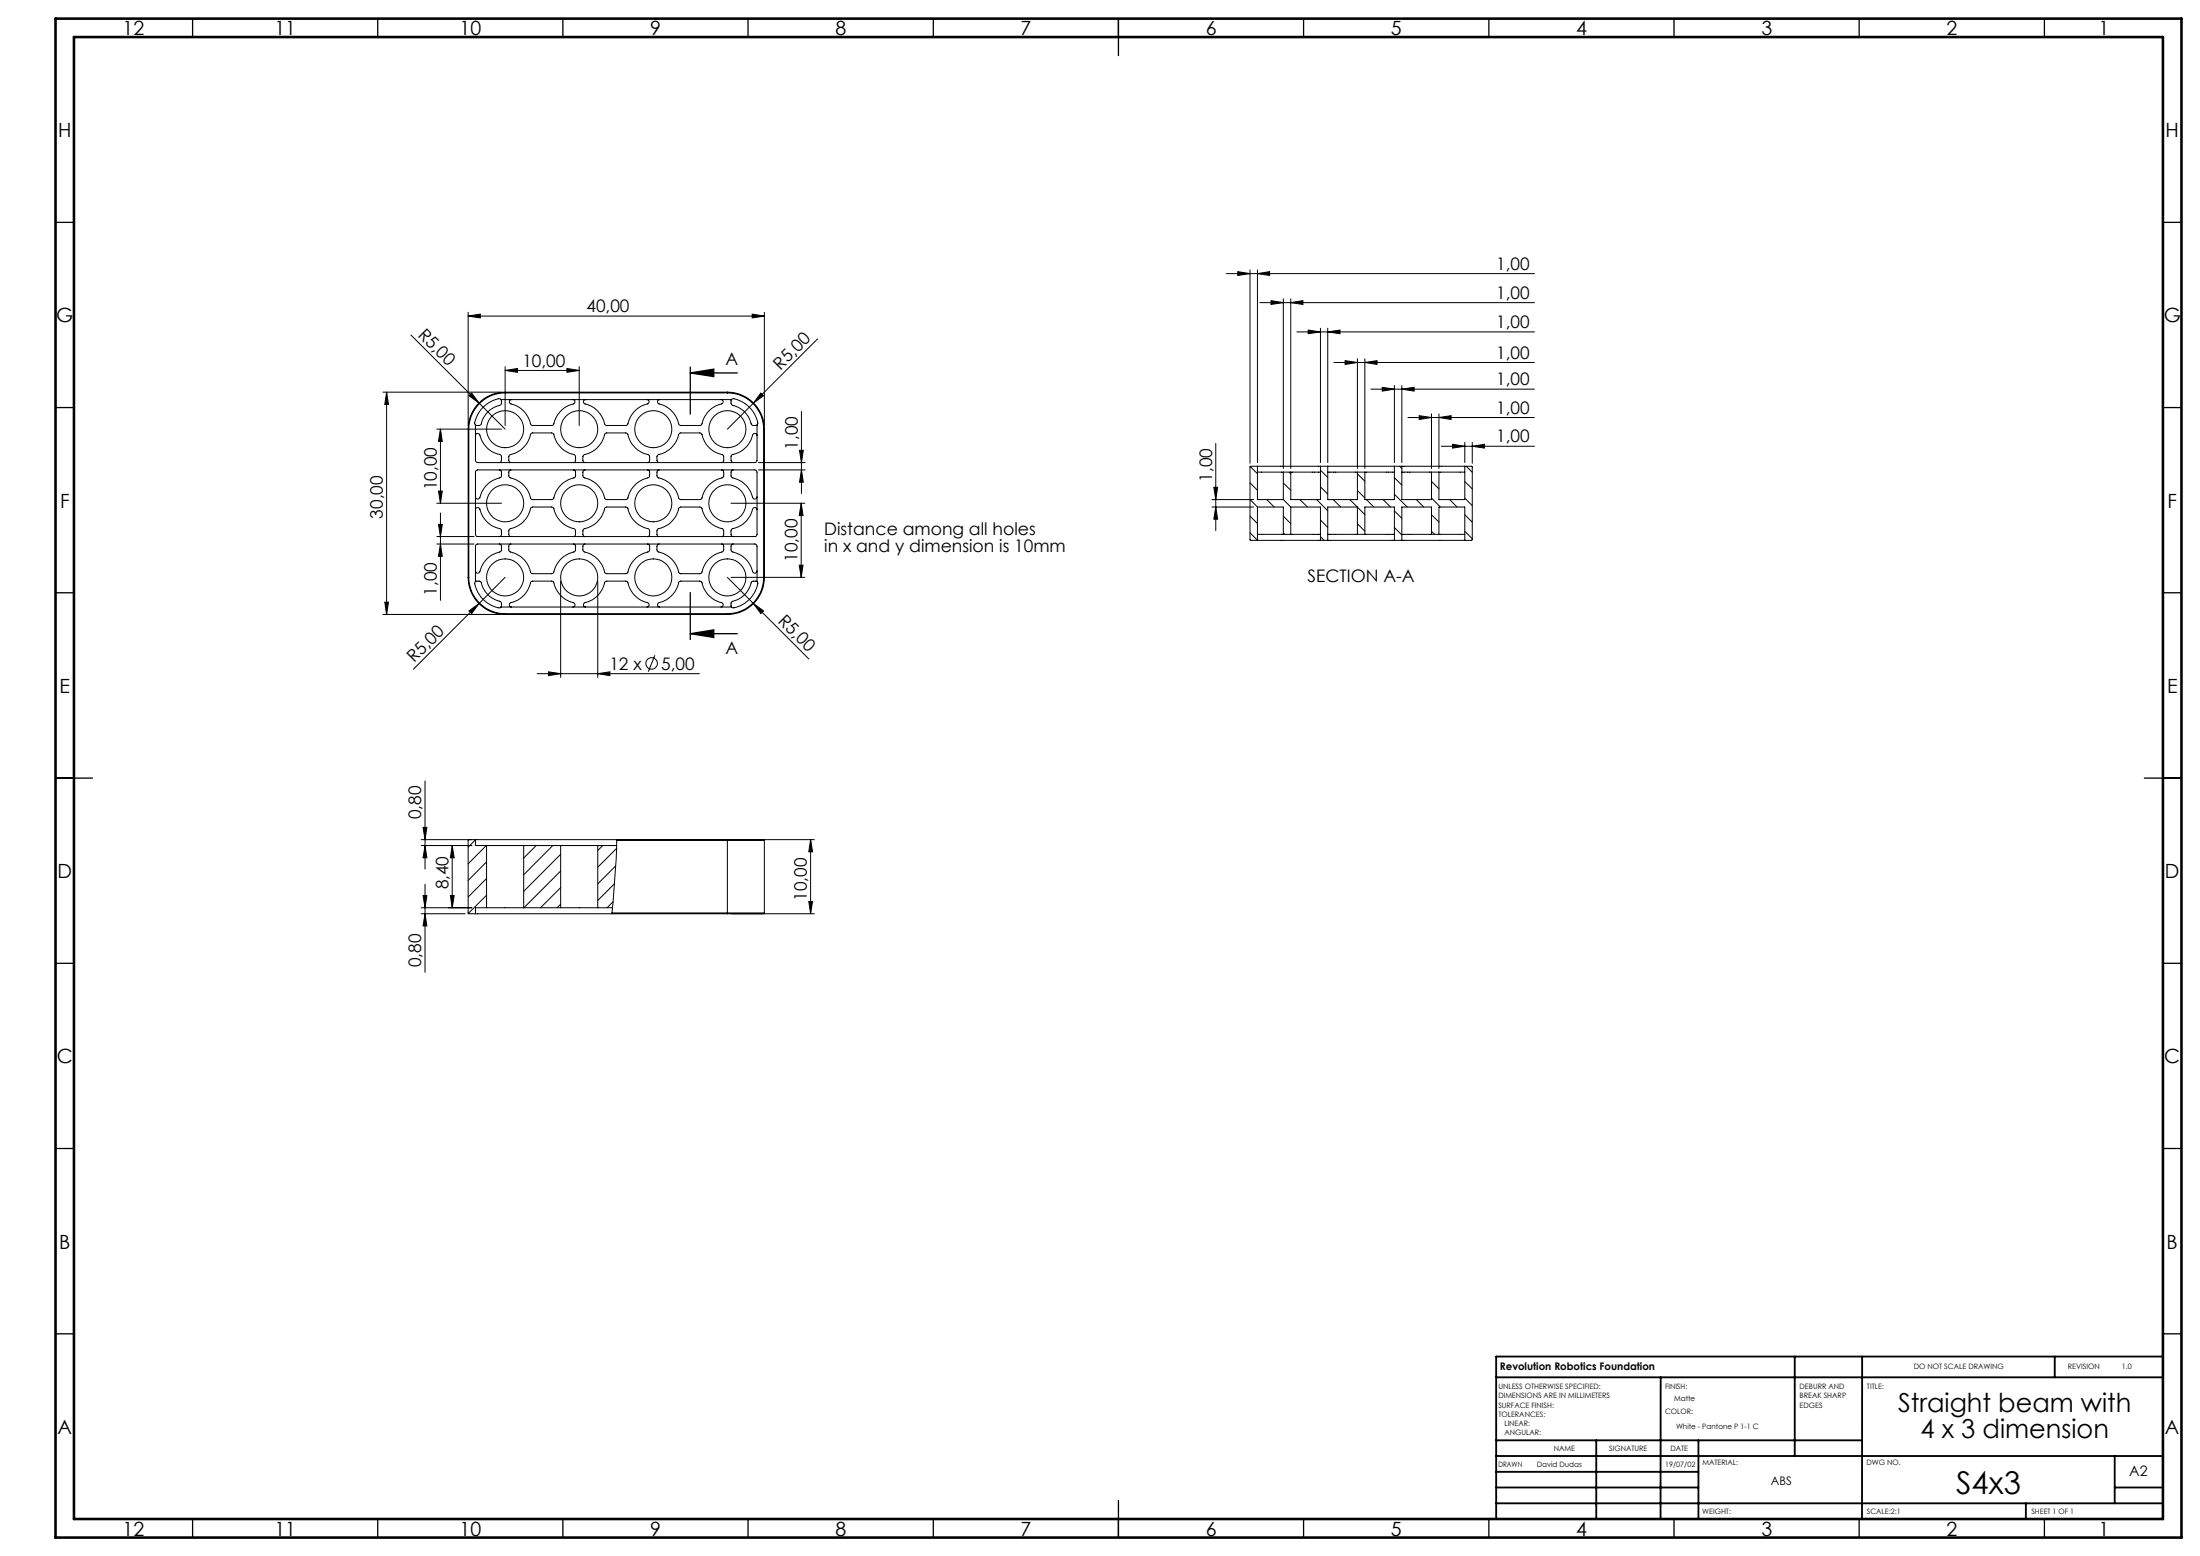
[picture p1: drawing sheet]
<svg xmlns="http://www.w3.org/2000/svg" width="594mm" height="420mm" viewBox="0 0 594 420" stroke-linecap="round" stroke-linejoin="round" font-family="sans-serif">
<g fill="none" stroke="#000" stroke-width=".27">
<path d="M331.2 73.9h83.1M334.2 73.3l3.3 .6-3.3 .4zM337.5 72.9v52.1M339.5 73.9l3.3-.6v1zM339.5 72.9v52M110.9 90.4l25.5 25.4M126.4 85.3l3.3-.5v1zM126.4 84.3v30.5M126.4 85.3h80M136.4 100l3.3-.5v1zM136.4 99v15.8M136.4 100h20"/>
<path d="M153.1 99.5l3.3 .5-3.3 .5zM156.4 99v15.8M203.1 84.8l3.3 .5-3.3 .5zM206.4 84.3v30.5M220.7 91.5l-24.3 24.3M340.1 81.7h74.2M343.2 81.2l3.3 .5-3.3 .5zM346.5 80.7v45.8M348.5 81.7l3.3-.5v1zM348.5 80.7v45.8M350.2 89.6h64.1M353.2 89.1l3.3 .5-3.3 .5z"/>
<path d="M356.5 88.6v36.3M358.5 89.6l3.3-.5v1zM358.5 88.6v36.3M360.2 97.8h54.1M363.2 97.3l3.3 .5-3.3 .6zM366.5 96.9v29.6M368.5 97.8l3.3-.5v1.1zM368.5 96.9v29.6M103.4 105.9h32M104.4 105.9v60M104.4 105.9l.5 3.3h-1zM117.9 115.8h17.5"/>
<path d="M118.9 115.8v20M118.9 115.8l.5 3.4h-1zM126.4 115.8h.2M126.4 115.8v40M126.6 115.8v40M126.6 106.8l.8-.7 1.9 2.7zM128.4 114.7v9.6l.2 .4 .4 .2h74.8l.4-.2 .2-.4v-9.6M128.4 117.6a.61 .61 0 0 1 .5-.6 .61 .61 0 0 1 .7 .5 7.4 7.4 0 0 0 5.7 5.4l.1 1.4-.2 .4-.4 .2M135.3 107.9l-.2-.2a7.8 7.8 0 0 0-6.9 6.8l.2 .2M135.3 107.9l.1 .3-.1 1a7.4 7.4 0 0 0-5.5 5.5h-1.4M135.3 107.9h62.2M136.4 106.1a9.8 9.8 0 0 0-9.8 9.7"/>
<path d="M136.4 105.9a10 10 0 0 0-10 9.9M136.4 105.9v.2M136.4 105.9h60M136.4 106.1h60M138.1 107.9a.59 .59 0 0 0-.6 .5 .59 .59 0 0 0 .5 .6 7.7 7.7 0 0 1 5.4 5.7l.3 .1 5.6-.1a7.7 7.7 0 0 1 5.7-5.7l.3-.6-.3-.4-.3-.1M158.1 107.9a.59 .59 0 0 0-.6 .5 .59 .59 0 0 0 .5 .6 7.7 7.7 0 0 1 5.4 5.7l.3 .1 5.6-.1a7.7 7.7 0 0 1 5.7-5.7l.3-.6-.3-.4-.3-.1M178.1 107.9a.59 .59 0 0 0-.6 .5 .59 .59 0 0 0 .5 .6 7.7 7.7 0 0 1 5.4 5.7l.3 .1 5.6-.1a7.7 7.7 0 0 1 5.7-5.7l.3-.6-.2-.4-.4-.1M196.4 106.1a9.8 9.8 0 0 1 9.8 9.7M196.4 105.9v.2M196.4 105.9a10 10 0 0 1 10 9.9M197.5 107.9l.2-.2a7.8 7.8 0 0 1 6.8 6.8l-.1 .2M197.5 107.9l-.1 .2 .1 1.1a7.4 7.4 0 0 1 5.5 5.5h1.4"/>
<path d="M204.4 117.6a.61 .61 0 0 0-.5-.6 .61 .61 0 0 0-.7 .5 7.4 7.4 0 0 1-5.7 5.4l-.1 1.4 .2 .4 .4 .2M205.4 106.1l.8 .7-2.8 2zM206.2 115.8h.2M206.2 115.8v40M206.4 115.8v40M216.4 111.1v22.1M328.3 119.7v23.5M370.1 105h44.2M373.2 104.5l3.3 .5-3.3 .6zM376.5 104.1v20.8M378.5 105l3.3-.5v1.1zM378.5 104.1v20.8"/>
<path d="M380.2 112.7h34.1M383.2 112.2l3.3 .5-3.3 .5zM386.5 111.7v14.8M388.5 112.7l3.3-.5v1zM388.5 111.7v14.8M392.2 119.9l3.3 .6-3.3 .4zM395.5 119.4v5.5M397.5 119.4v5.6M117.9 135.8h17.5M118.4 132.6h1l-.5 3.2zM118.9 138.5v23.5M128.4 137.6a.61 .61 0 0 1 .5-.6 .61 .61 0 0 1 .7 .5 7.4 7.4 0 0 0 5.7 5.4l.1 1.3-.1 .4-.5 .2"/>
<path d="M128.6 127l.4-.2h74.8l.4 .2 .2 .4v16.8l-.1 .4-.4 .2h-75l-.4-.2-.1-.4v-16.8zM134.8 126.8l.4 .2 .2 .4v1l-.3 .5a7.3 7.3 0 0 0-5.6 5.6l-.6 .2-.3-.2-.2-.4M138 126.8l-.5 .2-.1 .4v1l.2 .5a7.8 7.8 0 0 1 5.8 5.8l.3 .1 5.6-.1a7.8 7.8 0 0 1 5.9-5.8l.2-.5v-1l-.2-.4-.4-.2M138 124.9l-.5-.2-.1-.4 .1-1.4a7.8 7.8 0 0 0 5.9-5.9l.3-.1 5.6 .1a7.9 7.9 0 0 0 6 5.9l.1 1.4-.2 .4-.4 .2M158 126.8l-.4 .2-.2 .4v1l.2 .5a7.8 7.8 0 0 1 5.8 5.8l.3 .1 5.6-.1a7.8 7.8 0 0 1 5.9-5.8l.2-.5v-1l-.2-.4-.4-.2M158 124.9l-.4-.2-.2-.4 .1-1.4a7.8 7.8 0 0 0 5.9-5.9l.3-.1 5.6 .1a7.9 7.9 0 0 0 6 5.9l.1 1.4-.2 .4-.4 .2M178 126.8l-.4 .2-.2 .4v1l.2 .5a7.8 7.8 0 0 1 5.8 5.8l.3 .1 5.6-.1a7.6 7.6 0 0 1 5.9-5.8l.2-.5v-1l-.2-.4-.4-.2M178 124.9l-.4-.2-.2-.4 .1-1.4a7.8 7.8 0 0 0 5.9-5.9l.3-.1 5.6 .1a7.8 7.8 0 0 0 6 5.9l.1 1.4-.2 .4-.4 .2M197.4 135.8h19.9M198 126.8l-.4 .2-.2 .4v1.1l.3 .4a7.4 7.4 0 0 1 5.6 5.6l.6 .2 .3-.2 .2-.4M204.4 137.6a.61 .61 0 0 0-.6-.6 .61 .61 0 0 0-.6 .5 7.4 7.4 0 0 1-5.7 5.4l-.1 1.3 .2 .5 .4 .1M204.8 124.9h12.6"/>
<path d="M204.8 126.8h12.6M215.9 121.5h1l-.5 3.4zM216.3 135.8l.5 3.4h-1zM216.3 135.8v20M216.4 126.8l.5 3.4h-1zM327.2 134.8h11.3M327.2 136.9h11.3M327.7 131.5h1.1l-.5 3.3zM328.3 136.9l.5 3.2h-1.1zM337.5 139.3l2 2M337.5 134.8l2 2.1M337.5 130.3l2 2"/>
<path d="M337.6 125.9l1.9 2M339.5 125.9l-2 .1v19.7l2 .2M339.5 127.4h7M339.5 125.9h17M339.5 125.9v8.9h7M339.5 136.9v9M339.5 136.9h7v7.3M342 134.8l2 2.1M346.5 127.4v7.4M346.5 139.3l2 2M346.5 134.8l2 2.1M346.5 130.4l2 1.9"/>
<path d="M346.5 127.4h2M348.1 127.4l.4 .5M348.5 127.4h8M348.5 136.9h8v9M348.5 136.9v7.3M351 134.8l2 2.1M355.5 134.8l3 3.1M356.5 125.9v8.9h-8v-7.4M356.5 125.9h22M356.5 131.4l2 2M356.5 126.9l2 2M358.5 127.4h8"/>
<path d="M358.5 125.9v8.9h8v-7.4M360 134.8l2 2.1M364.5 134.8l4 4.1M366.5 132.4l2 2M366.5 127.9l2 2M366.5 127.4h2M368.5 127.4h8M368.9 134.8l2 2.1M373.5 134.8l1.9 2.1M376.5 137.9l2 2M376.5 133.4l3.4 3.5M376.5 128.9l2 2"/>
<path d="M376.5 125.9v8.9h-8v-7.4M377.9 125.9l.6 .6M378.5 127.4h8M378.5 125.9h17M378.5 125.9v8.9h8v-7.4M382.4 134.8l2 2.1M386.5 138.9l2 2M386.5 134.4l2.4 2.5M386.5 129.9l2 2.1M388.5 127.4h7M388.5 127.4h-2M389.1 120.5h25.2"/>
<path d="M391.4 134.8l2 2.1M395.5 138.9l2 2.1M395.5 134.5l2 2M395.5 130l2 2M395.5 125.9l2 .1v19.7l-.2 .2h-1.8M395.5 125.9v8.9h-7v-7.4M395.9 125.9l1.6 1.6M397.5 120.5l3.3-.6v1zM117.9 144.8h10.1M117.9 146.8h10.1M118.4 141.6h1l-.5 3.2zM118.9 146.8l.5 3.4h-1z"/>
<path d="M126.4 155.8a10 10 0 0 0 10 10.1M126.4 155.8h.2M126.6 155.8a9.8 9.8 0 0 0 9.8 9.8M128.4 157v-9.6l.5-.6h75l.5 .6v9.6M128.4 157l-.2 .2a7.8 7.8 0 0 0 6.9 6.8l.2-.2M128.4 157h1.4a7.4 7.4 0 0 0 5.5 5.5l.1 .4-.1 .9M134.8 146.8l.4 .2 .2 .4-.1 1.4a7.7 7.7 0 0 0-5.8 5.7l-.6 .2-.5-.6M136.4 155.8l-7.1 7.1M138 146.8l-.5 .2-.1 .4 .1 1.4a7.9 7.9 0 0 1 5.9 5.9l.3 .2 5.6-.2a7.9 7.9 0 0 1 6-5.9l.1-1.4-.2-.4-.4-.2M138 144.8l-.5-.2-.1-.4 .1-1.3a7.7 7.7 0 0 0 5.9-5.9h5.9a7.9 7.9 0 0 0 6 5.9l.1 1.3-.1 .4-.5 .2M151.4 156.9v26M158 146.8l-.4 .2-.2 .4 .1 1.4a7.9 7.9 0 0 1 5.9 5.9l.3 .2 5.6-.2a7.9 7.9 0 0 1 6-5.9l.1-1.4-.2-.4-.4-.2"/>
<path d="M158 144.8l-.5-.2-.1-.4 .1-1.3a7.7 7.7 0 0 0 5.9-5.9h5.9a7.9 7.9 0 0 0 6 5.9l.1 1.3-.1 .4-.5 .2M161.4 156.9v26M178 146.8l-.4 .2-.2 .4 .1 1.4a7.9 7.9 0 0 1 5.9 5.9l.3 .2 5.6-.2a7.7 7.7 0 0 1 6-5.9l.1-1.4-.2-.4-.4-.2M178 144.8l-.4-.1-.2-.5 .1-1.3a7.7 7.7 0 0 0 5.9-5.9h5.9a7.7 7.7 0 0 0 6 5.9l.1 1.3-.3 .6h-.3M196.4 155.8l7 7.1M197.4 155.8h19.9M198 146.8l-.4 .2-.2 .4 .1 1.4a7.7 7.7 0 0 1 5.8 5.7l.6 .2 .5-.6M204.4 157l.1 .2a7.8 7.8 0 0 1-6.8 6.8l-.2-.2M204.4 157h-1.4a7.4 7.4 0 0 1-5.5 5.5l-.1 .3 .1 1M206.2 155.8a9.8 9.8 0 0 1-9.8 9.8M206.2 155.8h.2M206.4 155.8a10 10 0 0 1-10 10.1"/>
<path d="M215.8 152.6h1l-.5 3.2zM337.5 143.8l2 2M339.5 144.2h7M339.5 145.9h17M346.5 143.8l.4 .4M346.5 144.2h2M348.5 144.2h8M356.5 145.9h2M356.5 144.8l1 1.1M356.5 140.4l2 2M358.5 144.2h8M358.5 145.9h18"/>
<path d="M366.5 141.4l2 2M366.5 144.2v-7.3h-8v9M366.5 144.2h2M368.5 144.2h8M368.5 144.2v-7.3h8v9M376.5 142.4l2 2M376.5 145.9h2M378.5 144.2h8M378.5 145.9h17M386.5 143.4l.9 .8M386.5 144.2v-7.3h-8v9M386.5 144.2h2"/>
<path d="M388.5 144.2h7M388.5 144.2v-7.3h7v9M395.5 143.4l2 2M103.4 165.9h32M103.9 162.5h1l-.5 3.4zM126.6 164.9l2.7-2-1.9 2.7zM129.3 162.9l-17.7 17.7M135.3 163.8h62.2M136.4 165.6v.3M136.4 165.9h60M136.4 165.6h60M138.1 163.8a.61 .61 0 0 1-.6-.5 .61 .61 0 0 1 .5-.7 7.5 7.5 0 0 0 5.4-5.6h5.9a7.7 7.7 0 0 0 5.7 5.8l.3 .5-.3 .4-.3 .1"/>
<path d="M158.1 163.8a.61 .61 0 0 1-.6-.5 .61 .61 0 0 1 .5-.7 7.5 7.5 0 0 0 5.4-5.6h5.9a7.7 7.7 0 0 0 5.7 5.8l.3 .5-.3 .4-.3 .1M176.8 176.9l-1.8 4.4M178.1 163.8a.61 .61 0 0 1-.6-.5 .61 .61 0 0 1 .5-.7 7.5 7.5 0 0 0 5.4-5.6h5.9a7.7 7.7 0 0 0 5.7 5.8l.3 .5-.2 .4-.4 .1M196.4 165.6v.3M203.4 162.9l2.8 2-.8 .7zM203.4 162.9l15 15M145 181.8h43.8M148.1 181.3l3.3 .5-3.3 .6zM161.4 181.8l3.3-.5v1.1zM114.8 210.8v23.8M113.7 226.6h14.7M113.7 228.2h13.7"/>
<path d="M114.2 223.3h1.1l-.5 3.3zM114.8 238.7v23.7M114.8 228.2l.5 3.3h-1.1zM122.1 228.2v16.8M122.1 228.2l.5 3.3h-1zM126.6 226.6l-.2 .1v19.8l2 .1M128.4 226.7l-2 2M128.4 226.6h68M128.4 226.6v1.6h3M131.3 228.2l-4.9 5M131.4 232.6l-5 5M131.4 237.1l-5 5"/>
<path d="M131.4 228.2h10M131.4 228.2v16.8M141.4 228.2h10M141.4 228.2v16.8M144.8 228.2l-3.4 3.4M149.3 228.2l-7.9 7.9M151.4 239.6l-5.5 5.4M151.4 230.6l-10 10M151.4 235.1l-9.9 9.9M151.4 228.2h10M151.4 228.2v16.8M161.4 228.2v16.8"/>
<path d="M161.4 228.2h5.1M162.7 228.2l-1.3 1.4M165.9 238.6l-4.5 4.4M166.2 233.7l-4.8 4.9M166.5 229l-5.1 5.1M166.5 226.8l-.1 5.1-1.2 14.5M166.5 226.6v.2M166.5 226.8h29.9M196.4 226.6v.2M196.4 226.8h10M196.4 226.6h9.9l.1 .2M196.4 226.8v19.6"/>
<path d="M197.4 226.6h22.5M206.4 226.8v19.6M218.9 226.6v20M218.9 226.6l.5 3.3h-1zM113.7 246.6h11.9M113.7 245h13.7M114.2 241.7h1.1l-.5 3.3zM114.8 246.6l.5 3.3h-1.1zM121.6 241.7h1l-.5 3.3zM128.4 246.6h68M131.4 241.6l-5 5M131.4 245h10"/>
<path d="M131.4 245h-3v1.6M141.4 245h10M151.4 244.1l-1 .9M151.4 245h10M161.4 245h4M165.2 246.4v.2M165.2 246.4h31.2M165.5 243.4l-1.6 1.6M196.4 246.4v.2M196.4 246.4h10M197.4 246.6h22.5M206.4 246.4l-.2 .2h-9.8"/>
<path d="M218.4 243.3h1l-.5 3.3z"/>
<circle cx="136.4" cy="115.8" r="5"/>
<circle cx="156.4" cy="115.8" r="5"/>
<circle cx="176.4" cy="115.8" r="5"/>
<circle cx="196.4" cy="115.8" r="5"/>
<circle cx="136.4" cy="135.8" r="5"/>
<circle cx="156.4" cy="135.8" r="5"/>
<circle cx="176.4" cy="135.8" r="5"/>
<circle cx="196.4" cy="135.8" r="5"/>
<circle cx="136.4" cy="155.9" r="5"/>
<circle cx="156.4" cy="155.9" r="5"/>
<circle cx="176.4" cy="155.9" r="5"/>
<circle cx="196.4" cy="155.9" r="5"/>
<circle cx="175.9" cy="179.1" r="1.55"/>
</g>
<g fill="none" stroke="#000" stroke-width=".35">
<path d="M52 5v5M102 5v5M152 5v5M202 5v5M252 5v5M302 5v10M352 5v5M402 5v5M452 5v5M502 5v5M552 5v5M15 60h5"/>
<path d="M584 60h5M186.4 99.1v12.7M15 110h5M186.4 100.7l6.3-1.1v2.1zM186.4 100.7h12.7M584 110h5M186.4 159.9v12.7M15 160h5M186.4 171l6.3-1v2.1zM186.4 171h12.7M584 160h5M15 210h10"/>
<path d="M579 210h10M15 260h5M584 260h5M15 310h5M584 310h5M15 360h5M584 360h5M52 410v5M102 410v5M152 410v5M202 410v5M252 410v5"/>
<path d="M302 405v10M352 410v5M402 410v5M452 410v5M502 410v5M552 410v5"/>
</g>
<g fill="none" stroke="#000" stroke-width=".5">
<path d="M404 371.8h180M448.4 371.8l-.1 38.3M484.6 366.2v26.8M502.8 366.2l-.1 43.9M554.8 366.2v5.6M584 366.2h-180v43.8M404 388.8h98.8M404 397.3h54.6M404 393h180M431 388.8v21.2M458.6 388.8v21.2M571 393v12.8"/>
<path d="M404 405.8h180M404 401.5h54.6M547 405.8v4.2M571 401.5h13"/>
</g>
<path d="M15 5h574v410h-574zM20 10h564v400h-564z" fill="none" stroke="#000" stroke-width=".7"/>
<g fill="#000">
<path d="M126.6 106.8l.8-.7 1.9 2.7zM205.4 106.1l.8 .7-2.8 2zM126.6 164.9l2.7-2-1.9 2.7zM203.4 162.9l2.8 2-.8 .7z"/>
<path d="M334.2 73.3l3.3 .6-3.3 .4zM339.5 73.9l3.3-.6v1z"/>
<path d="M126.4 85.3l3.3-.5v1zM203.1 84.8l3.3 .5-3.3 .5z"/>
<path d="M136.4 100l3.3-.5v1zM153.1 99.5l3.3 .5-3.3 .5z"/>
<path d="M343.2 81.2l3.3 .5-3.3 .5zM348.5 81.7l3.3-.5v1z"/>
<path d="M353.2 89.1l3.3 .5-3.3 .5zM358.5 89.6l3.3-.5v1z"/>
<path d="M363.2 97.3l3.3 .5-3.3 .6zM368.5 97.8l3.3-.5v1.1z"/>
<path d="M104.4 105.9l.5 3.3h-1zM103.9 162.5h1l-.5 3.4zM118.9 115.8l.5 3.4h-1zM118.4 132.6h1l-.5 3.2zM216.3 135.8l.5 3.4h-1zM215.8 152.6h1l-.5 3.2zM215.9 121.5h1l-.5 3.4zM216.4 126.8l.5 3.4h-1zM118.4 141.6h1l-.5 3.2zM118.9 146.8l.5 3.4h-1z"/>
<path d="M186.4 100.7l6.3-1.1v2.1zM186.4 171l6.3-1v2.1z"/>
<path d="M373.2 104.5l3.3 .5-3.3 .6zM378.5 105l3.3-.5v1.1z"/>
<path d="M383.2 112.2l3.3 .5-3.3 .5zM388.5 112.7l3.3-.5v1z"/>
<path d="M327.7 131.5h1.1l-.5 3.3zM328.3 136.9l.5 3.2h-1.1z"/>
<path d="M392.2 119.9l3.3 .6-3.3 .4zM397.5 120.5l3.3-.6v1z"/>
<path d="M148.1 181.3l3.3 .5-3.3 .6zM161.4 181.8l3.3-.5v1.1z"/>
<path d="M218.9 226.6l.5 3.3h-1zM218.4 243.3h1l-.5 3.3zM122.1 228.2l.5 3.3h-1zM121.6 241.7h1l-.5 3.3zM114.2 223.3h1.1l-.5 3.3zM114.8 228.2l.5 3.3h-1.1zM114.2 241.7h1.1l-.5 3.3zM114.8 246.6l.5 3.3h-1.1z"/>
</g>
<text font-size="8.5" x="528.2" y="403.2">S4x3</text>
<g font-size="7.1">
<text x="512.5" y="381">Straight beam with</text>
<text x="518.6" y="388.1">4 x 3 dimension</text>
</g>
<g font-size="5.3">
<text x="33.1" y="9.5">12</text>
<text x="74.1" y="9.5">11</text>
<text x="124.1" y="9.5">10</text>
<text x="175.6" y="9.5">9</text>
<text x="225.6" y="9.5">8</text>
<text x="275.6" y="9.5">7</text>
<text x="325.6" y="9.5">6</text>
<text x="375.6" y="9.5">5</text>
<text x="425.6" y="9.5">4</text>
<text x="475.6" y="9.5">3</text>
<text x="525.6" y="9.5">2</text>
<text x="566.6" y="9.5">1</text>
<text x="15.7" y="37">H</text>
<text x="584.7" y="37">H</text>
<text x="15.2" y="87">G</text>
<text x="584.2" y="87">G</text>
<text x="16.2" y="137">F</text>
<text x="585.2" y="137">F</text>
<text x="16.1" y="187">E</text>
<text x="585.1" y="187">E</text>
<text x="15.5" y="237">D</text>
<text x="584.5" y="237">D</text>
<text x="15.4" y="287">C</text>
<text x="584.4" y="287">C</text>
<text x="16" y="337">B</text>
<text x="585" y="337">B</text>
<text x="15.5" y="387">A</text>
<text x="584.5" y="387">A</text>
<text x="33.1" y="414.5">12</text>
<text x="74.1" y="414.5">11</text>
<text x="124.1" y="414.5">10</text>
<text x="175.6" y="414.5">9</text>
<text x="225.6" y="414.5">8</text>
<text x="275.6" y="414.5">7</text>
<text x="325.6" y="414.5">6</text>
<text x="375.6" y="414.5">5</text>
<text x="425.6" y="414.5">4</text>
<text x="475.6" y="414.5">3</text>
<text x="525.6" y="414.5">2</text>
<text x="566.6" y="414.5">1</text>
</g>
<g font-size="4.7">
<text x="404" y="72.8">1,00</text>
<text x="404" y="80.6">1,00</text>
<text x="158.3" y="84.3">40,00</text>
<text x="404" y="88.6">1,00</text>
<text x="112.6" y="90.6" transform="rotate(45 112.6 90.6)">R5,00</text>
<text x="141" y="98.9">10,00</text>
<text x="195.9" y="98.4">A</text>
<text x="210.7" y="100.1" transform="rotate(-45 210.7 100.1)">R5,00</text>
<text x="404" y="96.8">1,00</text>
<text x="404" y="104">1,00</text>
<text x="404" y="111.7">1,00</text>
<text x="404" y="119.4">1,00</text>
<text x="215.4" y="121.4" transform="rotate(-90 215.4 121.4)">1,00</text>
<text x="327.3" y="130" transform="rotate(-90 327.3 130)">1,00</text>
<text x="117.9" y="132.3" transform="rotate(-90 117.9 132.3)">10,00</text>
<text x="103.4" y="140" transform="rotate(-90 103.4 140)">30,00</text>
<text x="222.6" y="144.3">Distance among all holes</text>
<text x="222.6" y="148.9">in x and y dimension is 10mm</text>
<text x="215.3" y="151.6" transform="rotate(-90 215.3 151.6)">10,00</text>
<text x="117.9" y="160.8" transform="rotate(-90 117.9 160.8)">1,00</text>
<text x="353.1" y="157.1">SECTION A-A</text>
<text x="209.8" y="167.8" transform="rotate(45 209.8 167.8)">R5,00</text>
<text x="111.8" y="179" transform="rotate(-45 111.8 179)">R5,00</text>
<text x="195.9" y="176.4">A</text>
<text x="164.5" y="180.8">12 x</text>
<text x="178.5" y="180.8">5,00</text>
<text x="113.8" y="221.1" transform="rotate(-90 113.8 221.1)">0,80</text>
<text x="121.1" y="240.1" transform="rotate(-90 121.1 240.1)">8,40</text>
<text x="217.9" y="243.2" transform="rotate(-90 217.9 243.2)">10,00</text>
<text x="113.8" y="261.1" transform="rotate(-90 113.8 261.1)">0,80</text>
</g>
<text font-size="3.9" x="574.9" y="398.5">A2</text>
<text font-size="3.2" x="478.2" y="400.9">ABS</text>
<text font-size="2.8" x="405" y="369.9">Revolution Robotics Foundation</text>
<g font-size="2">
<text x="516.7" y="369.6">DO NOT SCALE DRAWING</text>
<text x="558.3" y="369.6">REVISION</text>
<text x="572.9" y="369.6">1.0</text>
<text x="404.6" y="374.9">UNLESS OTHERWISE SPECIFIED:</text>
<text x="404.6" y="377.4">DIMENSIONS ARE IN MILLIMETERS</text>
<text x="449.6" y="374.9">FINISH:</text>
<text x="485.9" y="374.9">DEBURR AND</text>
<text x="485.9" y="377.4">BREAK SHARP</text>
<text x="504.1" y="374.9">TITLE:</text>
<text x="404.6" y="379.9">SURFACE FINISH:</text>
<text x="404.6" y="382.4">TOLERANCES:</text>
<text x="449.6" y="381.8">COLOR:</text>
<text x="452" y="378.3">Matte</text>
<text x="485.9" y="379.9">EDGES</text>
<text x="406.2" y="384.9">LINEAR:</text>
<text x="406.2" y="387.4">ANGULAR:</text>
<text x="452.5" y="385.7">White - Pantone P 1-1 C</text>
<text x="404.6" y="396">DRAWN</text>
<text x="414.9" y="396">David Dudas</text>
<text x="419.5" y="391.8">NAME</text>
<text x="434.5" y="391.7">SIGNATURE</text>
<text x="449.6" y="395.9">19/07/02</text>
<text x="451" y="391.7">DATE</text>
<text x="459.6" y="395.5">MATERIAL:</text>
<text x="504" y="395.5">DWG NO.</text>
<text x="459.6" y="408.5">WEIGHT:</text>
<text x="504.1" y="408.6">SCALE:2:1</text>
<text x="548.5" y="408.6">SHEET 1 OF 1</text>
</g>
</svg>
